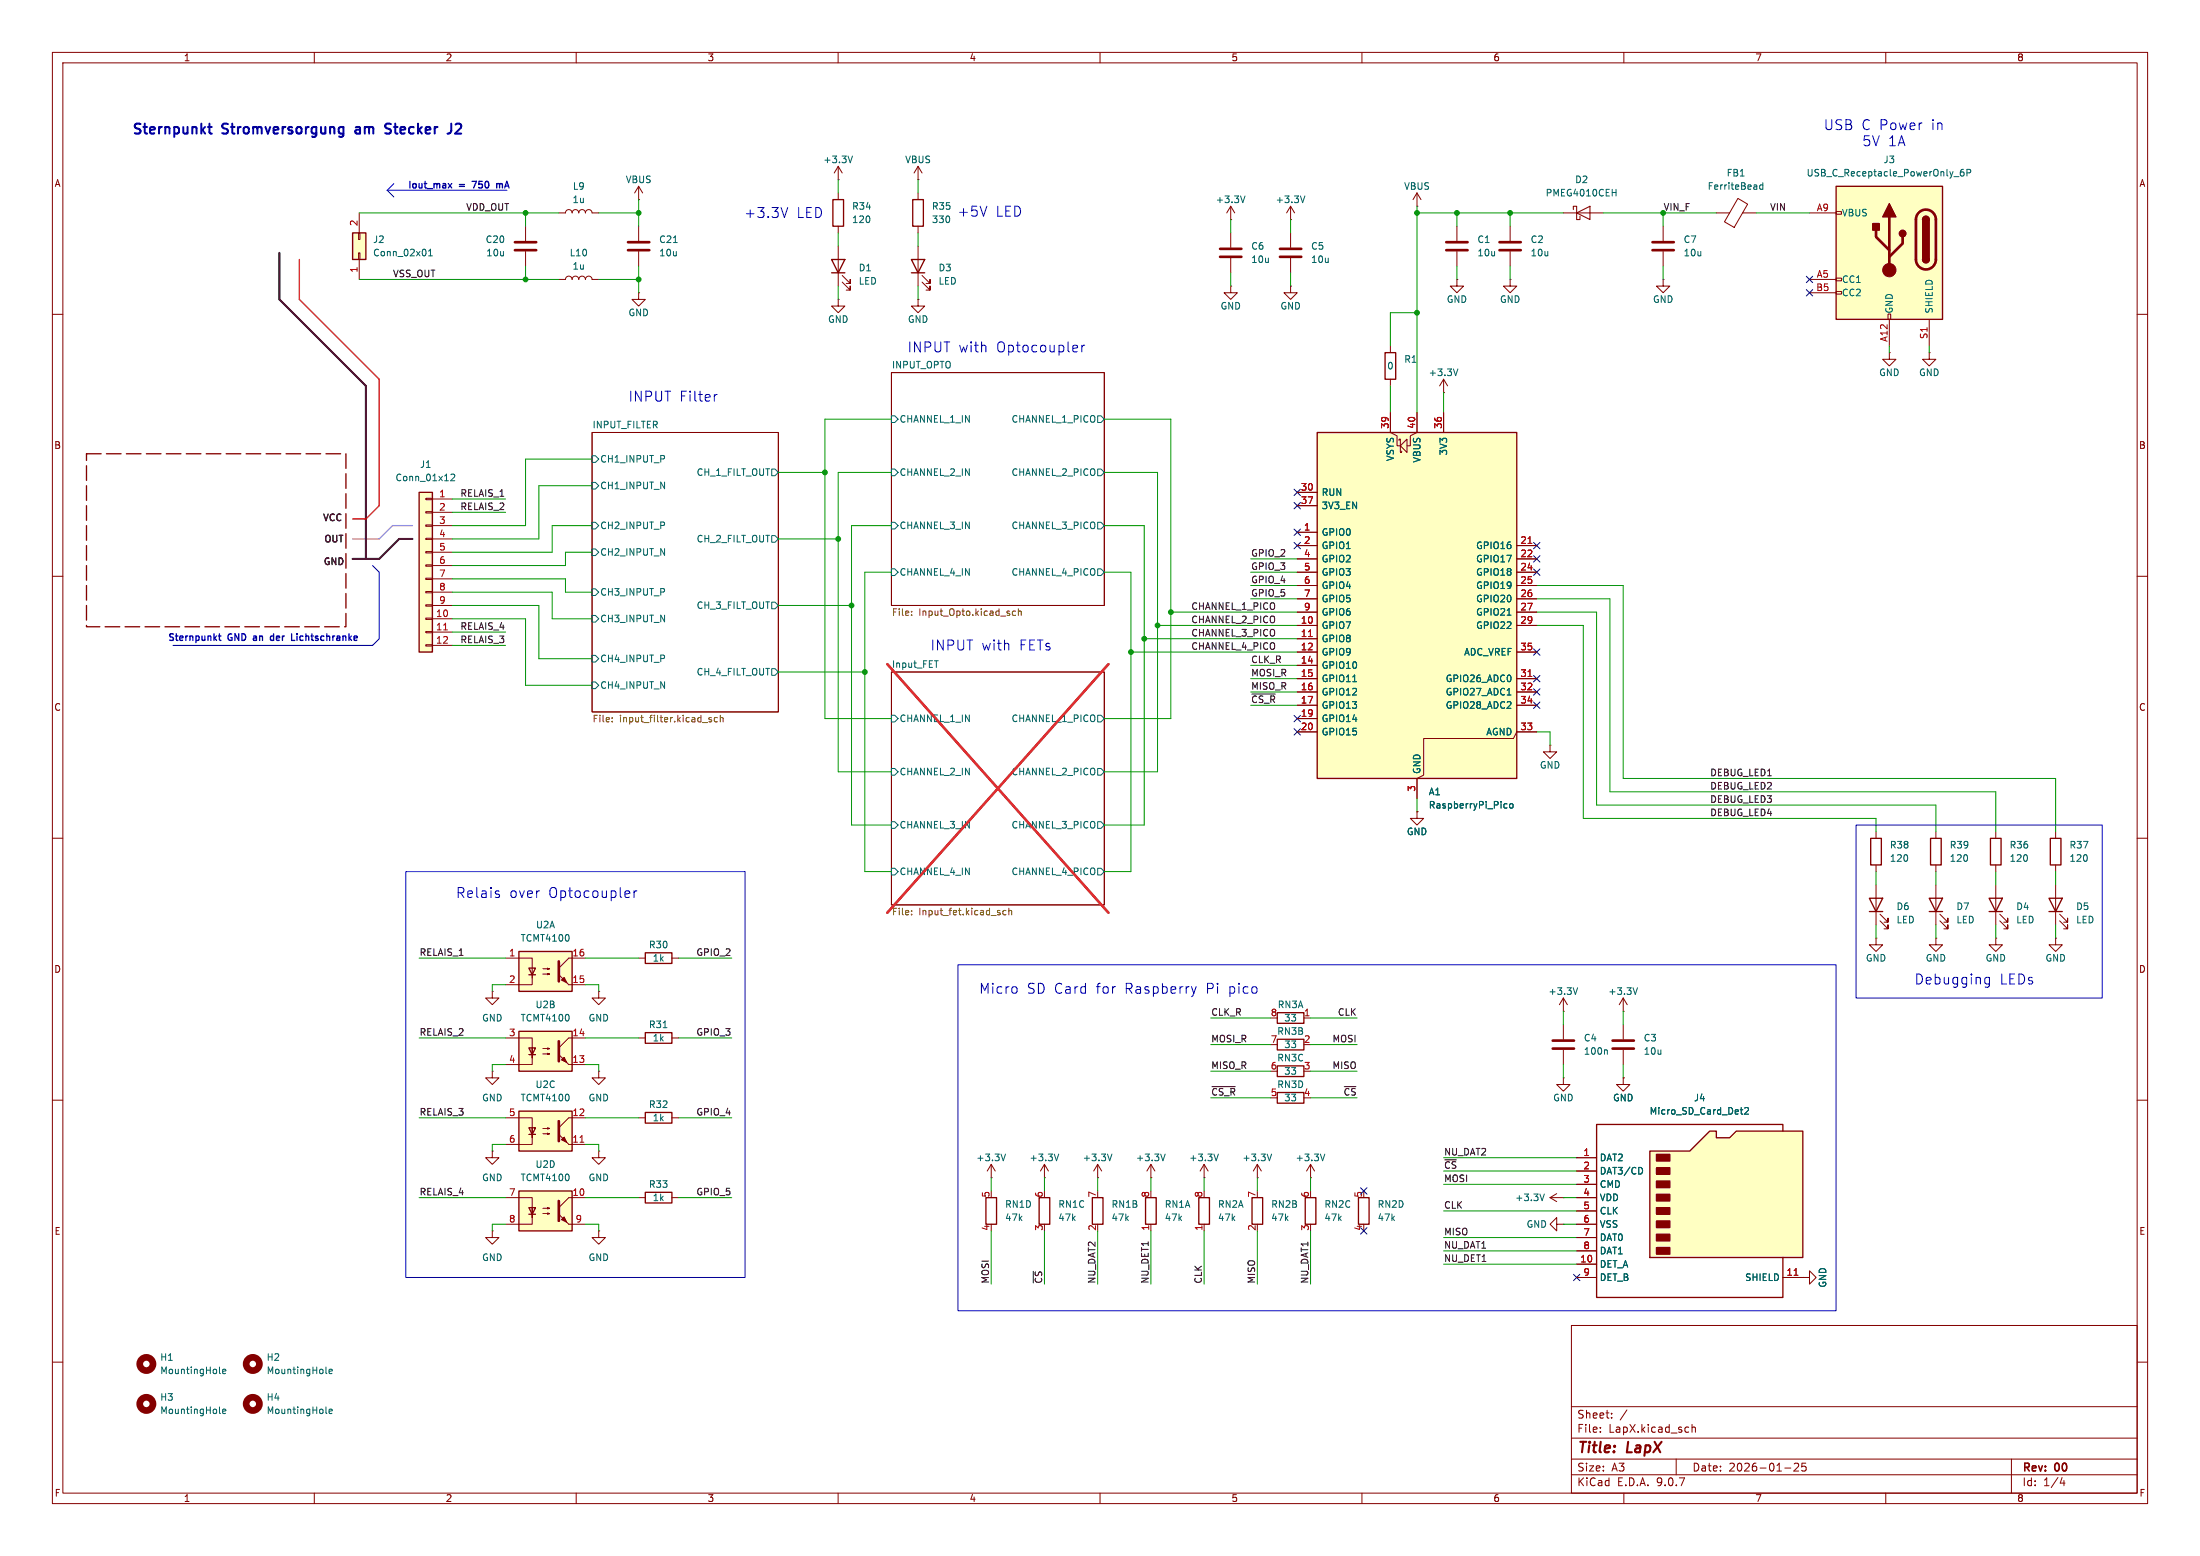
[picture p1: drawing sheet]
<svg xmlns="http://www.w3.org/2000/svg" width="420mm" height="297mm" viewBox="0 0 420 297" stroke-linecap="round" stroke-linejoin="round" font-family="sans-serif">
<g fill="none" stroke="#840000" stroke-width=".19">
<path d="M10 10h400v277h-400zM12 12h396v273h-396zM60 10v2M110 10v2M160 10v2M210 10v2M260 10v2M310 10v2M360 10v2M121.9 38.1h.1M121.9 35.6l-.7 1.2M121.9 35.6l.8 1.2"/>
<path d="M121.9 35.6v2.5M175.3 34.3h.1M175.3 31.8l-.8 1.2M175.3 31.8l.7 1.2M175.3 31.8v2.5M106.7 40.6h1.2a.64 .64 0 0 1 .7-.6 .64 .64 0 0 1 .6 .6 .64 .64 0 0 1 .7-.6 .64 .64 0 0 1 .6 .6 .64 .64 0 0 1 .6-.6 .64 .64 0 0 1 .7 .6 .64 .64 0 0 1 .6-.6 .64 .64 0 0 1 .6 .6h1.3M160 47v7.6M160.8 53.8l1.5 1.6v-.8v.8h-.8M160.8 52.6l1.5 1.5v-.8v.8h-.8M175.3 57.2v1.2h1.2l-1.2 1.3-1.3-1.3h1.3M175.3 57.2h.1M175.3 47v7.6"/>
<path d="M176 53.8l1.5 1.6v-.8v.8h-.7M176 52.6l1.5 1.5v-.8v.8h-.7M10 60h2M170.2 71.1h40.6v44.5h-40.6zM360.7 67.3v1.3h1.2l-1.2 1.3-1.3-1.3h1.3M360.7 67.3h.1M368.3 67.3v1.3h1.3l-1.3 1.3-1.3-1.3h1.3M368.3 67.3h.1M408 60h2M113 82.6h35.6v53.3h-35.6zM10 110h2M408 110h2"/>
<path d="M170.2 128.3h40.6v44.4h-40.6zM10 160h2M408 160h2M10 210h2M121.9 213.4h1.3M128.3 213.4h1.2M408 210h2M300 253h108v32h-108zM10 260h2M300 278.5h108M300 274.5h108M300 268.5h108"/>
<path d="M305.5 273.2v.2M305.5 272.5v.1M307.7 270.5v.2M307.7 269.8v.1M310.6 269.1l-1.3 1.9M320 278.5v3M323 271.9v1.5M323 272.5l.2-.1 .4 .1 .1 .9M342.5 279.4l.6-.1 .2 .1 .1 .3-1 1.1h1M344.7 279.3h-.7l-.1 .7 .3-.1h.5l.1 .2-.1 .5-.2 .2-.6-.2M384 278.5v6.5M408 260h2"/>
<path d="M60 285v2M110 285v2M160 285v2M210 285v2M260 285v2M300 281.5h108M310 285v2M340.7 280.2h1.2M360 285v2M393.7 282l-.4 1.1h.9M394 282.6v1"/>
</g>
<path d="M169.4 126.8l42.2 47.4M211.6 126.8l-42.2 47.4" fill="none" stroke="#e12e31" stroke-width=".46"/>
<g fill="none" stroke="#006464" stroke-width=".19">
<path d="M170.2 79.4h.6l.6 .6-.6 .6h-.6zM209.5 79.4h.7l.6 .6-.6 .6h-.7zM113 92.1h.7l.6 .6-.6 .6h-.7zM113 87h.7l.6 .6-.6 .7h-.7zM113 99.7h.7l.6 .6-.6 .7h-.7zM147.3 89.5h.7l.6 .7-.6 .6h-.7zM170.2 99.7h.6l.6 .6-.6 .7h-.6zM170.2 89.5h.6l.6 .7-.6 .6h-.6zM209.5 89.5h.7l.6 .7-.6 .6h-.7zM209.5 99.7h.7l.6 .6-.6 .7h-.7zM113 117.5h.7l.6 .6-.6 .6h-.7zM113 104.8h.7l.6 .6-.6 .6h-.7z"/>
<path d="M113 112.4h.7l.6 .6-.6 .7h-.7zM147.3 114.9h.7l.6 .7-.6 .6h-.7zM147.3 102.2h.7l.6 .7-.6 .6h-.7zM170.2 108.6h.6l.6 .6-.6 .7h-.6zM209.5 108.6h.7l.6 .6-.6 .7h-.7zM113 130.2h.7l.6 .6-.6 .6h-.7zM113 125.1h.7l.6 .6-.6 .7h-.7zM147.3 127.6h.7l.6 .7-.6 .6h-.7zM170.2 136.5h.6l.6 .7-.6 .6h-.6zM178.4 126.1h.7M209.5 136.5h.7l.6 .7-.6 .6h-.7zM170.2 146.7h.6l.6 .6-.6 .7h-.6z"/>
<path d="M170.2 156.8h.6l.6 .7-.6 .6h-.6zM209.5 146.7h.7l.6 .6-.6 .7h-.7zM209.5 156.8h.7l.6 .7-.6 .6h-.7zM170.2 165.7h.6l.6 .7-.6 .6h-.6zM209.5 165.7h.7l.6 .7-.6 .6h-.7z"/>
</g>
<g fill="none" stroke="#725600" stroke-width=".19">
<path d="M174 116.7v.1M174 117.4v.1M193.9 116.7l-.4-.1-.2 .3 .1 .5h.5M194.4 116.8l.2-.2 .3 .1 .1 .8M194.4 116.2v1.3M116.9 137.7v.1M116.9 137v.1M135.8 137h-.3l-.2 .1 .1 .2 .4 .1v.3h-.5M137 137h-.4l-.2 .2 .1 .5h.5M137.5 137.1l.2-.1h.3v.8M137.5 136.5v1.3M174 174.5v.1"/>
<path d="M174 173.8v.2M192.1 173.8h-.4l-.3 .2 .2 .6h.5M192.6 173.9l.2-.1h.3v.8M192.6 173.4v1.2"/>
</g>
<path d="M158.7 49.5h2.6l-1.3 2.6zM158.7 52.1h2.6M174 49.5h2.5l-1.2 2.6zM174 52.1h2.5M123.2 212.3h5.1v2.1h-5.1z" fill="none" stroke="#840000" stroke-width=".25"/>
<path d="M350.5 35.6h20.3v25.4h-20.3z" fill="#ffffc2"/>
<g fill="none" stroke="#840000" stroke-width=".19">
<path d="M234.9 39.4l-.7 1.2M234.9 39.4l.8 1.2M234.9 39.4v2.5M246.4 39.4v2.5M246.4 39.4l-.8 1.2M246.4 39.4l.7 1.2M121.9 55.9v1.3h1.3l-1.3 1.2-1.3-1.2h1.3M121.9 55.9h.1M121.9 43.2v2.8M121.9 48v2.8M234.9 41.9h.1M246.4 41.9h.1"/>
<path d="M246.4 44.5v2.7M246.4 49.3v2.8M345.4 40.6h5.1M345.4 53.3h5.1M345.4 55.9h5.1M350.5 40.4h1v.5h-1zM350.5 53.1h1v.5h-1zM350.5 55.6h1v.5h-1zM360.4 59.9h.5v1.1h-.5zM360.7 61v5M368.3 61v5"/>
</g>
<path d="M350.5 35.6h20.3v25.4h-20.3zM367 41.9a.64 .64 0 0 1 .7-.6 .64 .64 0 0 1 .6 .6M367 49.5a.64 .64 0 0 0 .7 .7 .64 .64 0 0 0 .6-.7" fill="none" stroke="#840000" stroke-width=".25"/>
<path d="M119.9 46.2h4.1M119.9 47.8h4.1M244.3 47.5h4.1M244.3 49h4.1M358.1 43.9v1.3l2.6 2.6M360.7 41.4v10.2M363.2 45.2v1.3l-2.5 2.5M366.3 40.6a1.91 1.91 0 0 1 2.1-.4 1.91 1.91 0 0 1 1.2 1.7v7.6a1.91 1.91 0 0 1-1.9 1.9 1.91 1.91 0 0 1-1.9-1.9v-7.7l.1-.7z" fill="none" stroke="#840000" stroke-width=".51"/>
<g fill="#840000" stroke="#840000" stroke-width=".25">
<path d="M367 41.9h1.3v7.6h-1.3z"/>
<path d="M367.2 41.5a.64 .64 0 0 1 .7-.2 .64 .64 0 0 1 .4 .6h-1.3z"/>
<path d="M367 49.5h1.3a.64 .64 0 0 1-.6 .7 .64 .64 0 0 1-.7-.7z"/>
<path d="M360.7 38.9l1.2 2.5h-2.5z"/>
<path d="M357.5 42.7h1.3v1.2h-1.3z"/>
<circle cx="363.2" cy="44.6" r=".63"/>
</g>
<circle cx="360.7" cy="51.6" r="1.27" fill="#840000" stroke="#840000" stroke-width=".19"/>
<path d="M237.7 37.4l-.5 1.3M249.1 37.4l-.4 1.3M373 33.7h1M374.8 32.3l-.3 .1a.86 .86 0 0 0 0 1.2l.4-.1 .1-.4-.3-.3-.4 .1-.1 .2M375.5 33l.6-.1 .1-.1v-.3l-.7-.2v1.3M128.6 46.3h.7" fill="none" stroke="#006464" stroke-width=".19"/>
<path d="M99.1 212.1h10.1v7.6h-10.1z" fill="#ffffc2"/>
<path d="M391.2 171.5h2.5l-1.3 2.5zM391.2 174h2.5M391.4 160h2v5.1h-2zM123.2 197.1h5.1v2h-5.1zM99.1 212.1h10.1v7.6h-10.1zM101 215.3h1.2l-.6 1.2zM101 216.5h1.2M123.2 227.6h5.1v2h-5.1z" fill="none" stroke="#840000" stroke-width=".25"/>
<g fill="none" stroke="#840000" stroke-width=".19">
<path d="M331.8 37.9l1.8 1.1-2.5 4.4-1.9-1.1zM106.7 53.3h1.2a.64 .64 0 0 1 .7-.6 .64 .64 0 0 1 .6 .6 .64 .64 0 0 1 .7-.6 .64 .64 0 0 1 .6 .6 .64 .64 0 0 1 .6-.6 .64 .64 0 0 1 .7 .6 .64 .64 0 0 1 .6-.6 .64 .64 0 0 1 .6 .6h1.3M234.9 54.6v1.3h1.3l-1.3 1.3-1.2-1.3h1.2M234.9 54.6h.1M234.9 44.5v2.7M234.9 49.3v2.8M246.4 54.6v1.3h1.2l-1.2 1.3-1.3-1.3h1.3M246.4 54.6h.1M288.3 43.2v2.8M288.3 48v2.8M298.4 40.6h7.7M317.5 53.3v1.3h1.3l-1.3 1.3-1.3-1.3h1.3"/>
<path d="M317.5 53.3h.1M317.5 43.2v2.8M317.5 48v2.8M327.7 40.6h2.5M332.7 40.6h2.6M275.6 74.9h.1M275.6 72.4l-.8 1.3M275.6 72.4l.8 1.3M275.6 72.4v2.5M295.9 142.2v1.3h1.3l-1.3 1.3-1.3-1.3h1.3M295.9 142.2h.1M392.4 158.8v1.2"/>
<path d="M392.4 179.1v1.2h1.3l-1.3 1.3-1.2-1.3h1.2M392.4 179.1h.1M392.4 165.1v1.3M392.4 168.9v7.6M393.2 175.8l1.5 1.5v-.8v.8h-.7M393.2 174.5l1.5 1.5v-.7v.7h-.7M94 189.2v1.3h1.2l-1.2 1.3-1.3-1.3h1.3M94 189.2h.1M114.3 189.2v1.3h-1.3l1.3 1.3 1.3-1.3h-1.3M114.3 189.2h.1M121.9 198.1h1.3M128.3 198.1h1.2"/>
<path d="M94 204.5v1.2h1.2l-1.2 1.3-1.3-1.3h1.3M94 204.5h.1M96.5 213.4h5.1v3.8v-1.9M101.6 216.5v1.9h-5.1M103.6 215.4h1.3l-.4 .1v-.2l.4 .1M103.6 216.4h1.3l-.4 .1v-.2l.4 .1M108.6 218.4h3.2M111.8 213.4h-3.2l-1.9 1.9M114.3 204.5v1.2h-1.3l1.3 1.3 1.3-1.3h-1.3M114.3 204.5h.1M121.9 228.6h1.3M128.3 228.6h1.2"/>
</g>
<path d="M232.9 47.5h4.1M232.9 49h4.1M286.3 46.2h4M286.3 47.8h4M315.5 46.2h4M315.5 47.8h4M106.7 214v3.8" fill="none" stroke="#840000" stroke-width=".51"/>
<g fill="#840000" stroke="#840000" stroke-width=".19">
<path d="M107.2 217.6l.5-.6 .5 1.1z"/>
<path d="M106.7 216.5l1.9 1.9z"/>
</g>
<path d="M110.7 218h.8" fill="none" stroke="#a90000" stroke-width=".19"/>
<g fill="none" stroke="#006464" stroke-width=".19">
<path d="M307.8 36.7h.7M308.5 36.1v1.3M336.5 34.9v1.2M336.5 35.4l-.3-.1-.3 .2 .1 .6h.5M278.3 70.4l-.4 1.3M126.6 196.2h.7M41.9 269.6l.2 .2M41.9 262l.2 .2M42.5 261.8l.6-.1-.1-.3h-.3l-.2 .1 .1 .6h.4M42.5 269.4l.6-.1-.1-.3h-.3l-.2 .2 .1 .6h.4M62.2 262l.2 .2M62.2 269.6l.2 .2"/>
<path d="M62.8 261.8l.6-.1v-.3h-.4l-.2 .1 .1 .6h.5M62.8 269.4l.6-.1v-.3h-.4l-.2 .2 .1 .6h.5"/>
</g>
<path d="M300.4 40v-.6h.6v2.5h.6v-.6M301 40.6l2.5-1.2v2.5z" fill="none" stroke="#840000" stroke-width=".2"/>
<g fill="none" stroke="#840000" stroke-width="1.3">
<circle cx="27.9" cy="268" r="1.27"/>
<circle cx="27.9" cy="260.3" r="1.27"/>
<circle cx="48.3" cy="268" r="1.27"/>
<circle cx="48.3" cy="260.3" r="1.27"/>
</g>
<path d="M99.1 196.9h10.1v7.6h-10.1z" fill="#ffffc2"/>
<g fill="none" stroke="#840000" stroke-width=".25">
<path d="M159 38.1h2v5.1h-2zM356.9 171.5h2.5l-1.3 2.5zM356.9 174h2.5M357.1 160h2.1v5.1h-2.1zM368.3 171.5h2.5l-1.2 2.5zM368.3 174h2.5M368.6 160h2v5.1h-2zM379.7 171.5h2.6l-1.3 2.5zM379.7 174h2.6M380 160h2v5.1h-2zM99.1 196.9h10.1v7.6h-10.1zM101 200h1.2l-.6 1.3z"/>
<path d="M101 201.3h1.2"/>
</g>
<g fill="none" stroke="#840000" stroke-width=".19">
<path d="M160 36.8v1.3M270.5 39.4h.1M270.5 36.8l-.8 1.3M270.5 36.8l.8 1.3M270.5 36.8v2.6M160 43.2v1.3M278.1 53.3v1.3h1.3l-1.3 1.3-1.2-1.3h1.2M278.1 53.3h.1M278.1 43.2v2.8M278.1 48v2.8M288.3 53.3v1.3h1.3l-1.3 1.3-1.3-1.3h1.3M288.3 53.3h.1"/>
<path d="M358.1 158.8v1.2M369.6 158.8v1.2M381 158.8v1.2M358.1 179.1v1.2h1.3l-1.3 1.3-1.2-1.3h1.2M358.1 179.1h.1M358.1 165.1v1.3M358.1 168.9v7.6M358.9 175.8l1.5 1.5v-.8v.8h-.7M358.9 174.5l1.5 1.5v-.7v.7h-.7M369.6 179.1v1.2h1.2l-1.2 1.3-1.3-1.3h1.3M369.6 179.1h.1M369.6 165.1v1.3"/>
<path d="M369.6 168.9v7.6M370.3 175.8l1.6 1.5v-.8v.8h-.8M370.3 174.5l1.6 1.5v-.7v.7h-.8M381 179.1v1.2h1.3l-1.3 1.3-1.3-1.3h1.3M381 179.1h.1M381 165.1v1.3M381 168.9v7.6M381.8 175.8l1.5 1.5v-.8v.8h-.8M381.8 174.5l1.5 1.5v-.7v.7h-.8M96.5 198.1h5.1v3.8v-1.9M111.8 198.1h-3.2l-1.9 1.9M101.6 201.3v1.9h-5.1"/>
<path d="M103.6 200.2h1.3l-.4 .1v-.3l.4 .2M103.6 201.2h1.3l-.4 .1v-.3l.4 .2M108.6 203.2h3.2M298.4 205.7v1.3h1.3l-1.3 1.3-1.2-1.3h1.2M298.4 205.7h.1"/>
</g>
<path d="M276.1 46.2h4.1M276.1 47.8h4.1M106.7 198.8v3.8" fill="none" stroke="#840000" stroke-width=".51"/>
<g fill="#840000" stroke="#840000" stroke-width=".19">
<path d="M107.2 202.3l.5-.5 .5 1z"/>
<path d="M106.7 201.3l1.9 1.9z"/>
</g>
<path d="M99.1 227.3h10.1v7.6h-10.1z" fill="#ffffc2"/>
<path d="M99.1 227.3h10.1v7.6h-10.1zM101 230.5h1.2l-.6 1.3zM101 231.8h1.2" fill="none" stroke="#840000" stroke-width=".25"/>
<g fill="none" stroke="#840000" stroke-width=".19">
<path d="M94 219.7v1.3h1.2l-1.2 1.2-1.3-1.2h1.3M94 219.7h.1M114.3 219.7v1.3h-1.3l1.3 1.2 1.3-1.2h-1.3M114.3 219.7h.1M94 234.9v1.3h1.2l-1.2 1.3-1.3-1.3h1.3M94 234.9h.1M96.5 228.6h5.1v3.8v-1.9M101.6 231.8v1.9h-5.1M103.6 230.6h1.3l-.4 .2v-.3l.4 .1M103.6 231.6h1.3l-.4 .2v-.3l.4 .1M108.6 233.7h3.2M111.8 228.6h-3.2l-1.9 1.9"/>
<path d="M114.3 234.9v1.3h-1.3l1.3 1.3 1.3-1.3h-1.3M114.3 234.9h.1"/>
</g>
<path d="M106.7 229.2v3.8" fill="none" stroke="#840000" stroke-width=".51"/>
<g fill="#840000" stroke="#840000" stroke-width=".19">
<path d="M107.2 232.8l.5-.5 .5 1z"/>
<path d="M106.7 231.8l1.9 1.9z"/>
</g>
<path d="M80 94h2.5v30.5h-2.5z" fill="#ffffc2"/>
<path d="M264.4 67.3h2v5.1h-2zM80 94h2.5v30.5h-2.5z" fill="none" stroke="#840000" stroke-width=".25"/>
<g fill="none" stroke="#840000" stroke-width=".19">
<path d="M160 34.3h.1M160 31.8l-.7 1.2M160 31.8l.8 1.2M160 31.8v2.5M265.4 66v1.3M265.4 72.4v1.3M81.3 95.1h1.2v.3h-1.2zM81.3 97.7h1.2v.2h-1.2zM82.5 95.3h3.9M82.5 97.8h3.9M81.3 100.2h1.2v.3h-1.2zM81.3 102.7h1.2v.3h-1.2z"/>
<path d="M81.3 105.3h1.2v.2h-1.2zM81.3 107.8h1.2v.3h-1.2zM81.3 110.4h1.2v.2h-1.2zM81.3 112.9h1.2v.3h-1.2zM81.3 115.4h1.2v.3h-1.2zM81.3 118h1.2v.2h-1.2zM82.5 100.3h3.9M82.5 102.9h3.9M82.5 105.4h3.9M82.5 108h3.9M82.5 110.5h3.9M82.5 113h3.9"/>
<path d="M82.5 115.6h3.9M82.5 118.1h3.9M81.3 120.5h1.2v.3h-1.2zM81.3 123.1h1.2v.2h-1.2zM82.5 120.7h3.9M82.5 123.2h3.9"/>
</g>
<path d="M84.7 120.2h.7" fill="none" stroke="#a90000" stroke-width=".19"/>
<path d="M162.7 29.8l-.4 1.3M86.1 90.6l.5-.1 .2 .4-.8 .9h.8" fill="none" stroke="#006464" stroke-width=".19"/>
<path d="M99.1 181.6h10.1v7.6h-10.1z" fill="#ffffc2"/>
<path d="M99.1 181.6h10.1v7.6h-10.1zM101 184.8h1.2l-.6 1.3zM101 186.1h1.2M123.2 181.9h5.1v2h-5.1z" fill="none" stroke="#840000" stroke-width=".25"/>
<path d="M270.5 154.9v1.3h1.3l-1.3 1.3-1.3-1.3h1.3M270.5 154.9h.1M96.5 182.9h5.1v3.8M101.6 186.1v1.9h-5.1M103.6 184.9h1.3l-.4 .1v-.2l.4 .1M103.6 185.9h1.3l-.4 .2v-.3l.4 .1M108.6 188h3.2M111.8 182.9h-3.2l-1.9 1.9M121.9 182.9h1.3M128.3 182.9h1.2" fill="none" stroke="#840000" stroke-width=".19"/>
<path d="M106.7 183.5v3.8" fill="none" stroke="#840000" stroke-width=".51"/>
<g fill="#840000" stroke="#840000" stroke-width=".19">
<path d="M107.2 187.1l.5-.5 .5 1z"/>
<path d="M106.7 186.1l1.9 1.9z"/>
</g>
<path d="M67.3 44.5h2.5v5h-2.5z" fill="#ffffc2"/>
<path d="M174.2 38.1h2.1v5.1h-2.1zM67.3 44.5h2.5v5h-2.5z" fill="none" stroke="#840000" stroke-width=".25"/>
<path d="M175.3 36.8v1.3M68.5 48.3h.2v1.2h-.2zM68.5 44.5h.2v1.2h-.2zM68.6 40.6v3.9M68.6 49.5v3.8M100.3 43.2v2.8M100.3 48v2.8M175.3 43.2v1.3" fill="none" stroke="#840000" stroke-width=".19"/>
<path d="M81.8 48.8h.7M81.8 47.9l.4-.3v1.2" fill="none" stroke="#006464" stroke-width=".19"/>
<path d="M98.3 46.2h4.1M98.3 47.8h4.1" fill="none" stroke="#840000" stroke-width=".51"/>
<path d="M251.5 82.6h38.1v66h-38.1z" fill="#ffffc2"/>
<path d="M251.5 82.6h38.1v66h-38.1zM243.8 198.4h5.1v2h-5.1zM243.8 193.3h5.1v2h-5.1zM243.8 203.5h5.1v2h-5.1zM243.8 208.5h5.1v2.1h-5.1zM198.4 228.6h2v5.1h-2zM208.5 228.6h2.1v5.1h-2.1zM218.7 228.6h2v5.1h-2zM228.9 228.6h2v5.1h-2zM239 228.6h2v5.1h-2zM249.2 228.6h2v5.1h-2zM259.3 228.6h2.1v5.1h-2.1z" fill="none" stroke="#840000" stroke-width=".25"/>
<g fill="none" stroke="#840000" stroke-width=".19">
<path d="M160 57.2v1.2h1.3l-1.3 1.3-1.3-1.3h1.3M160 57.2h.1M265.4 78.7v3.9l1.3 .6v1.9h.6M270.5 78.7v3.9l-1.3 .6v1.9h-.6M275.6 78.7v3.9M247.6 94h3.9M247.6 96.5h3.9M267.1 84.1v-.3h.2v2.6h.3v-.3M267.3 85.1l1.3-1.3v2.6zM247.6 101.6h3.9M247.6 104.1h3.9M247.6 106.7h3.9"/>
<path d="M247.6 109.2h3.9M247.6 111.8h3.9M247.6 114.3h3.9M247.6 116.8h3.9M247.6 119.4h3.9M289.6 104.1h3.8M289.6 106.7h3.8M289.6 109.2h3.8M289.6 111.8h3.8M289.6 114.3h3.8M289.6 116.8h3.8M289.6 119.4h3.8"/>
<path d="M247.6 121.9h3.9M247.6 124.5h3.9M247.6 127h3.9M247.6 129.5h3.9M247.6 132.1h3.9M247.6 134.6h3.9M247.6 137.2h3.9M247.6 139.7h3.9M289.6 124.5h3.8M289.6 129.5h3.8M289.6 132.1h3.8M289.6 134.6h3.8"/>
<path d="M293.4 139.7h-3.8l-.7 1.3h-17.1v7l-1.3 .6v3.8M248.9 194.3h1.3M298.4 193h.1M298.4 190.5l-.7 1.3M298.4 190.5l.8 1.3M298.4 190.5v2.5M298.4 195.6v2.8M309.9 193h.1M309.9 190.5l-.8 1.3M309.9 190.5l.7 1.3M309.9 190.5v2.5M309.9 195.6v2.8"/>
<path d="M298.4 200.4v2.8M309.9 200.4v2.8M219.7 224.8h.1M219.7 222.2l-.8 1.3M219.7 222.2l.8 1.3M219.7 222.2v2.6M219.7 233.7v1.2M229.9 224.8h.1M229.9 222.2v2.6M229.9 233.7v1.2M229.9 222.2l-.8 1.3M229.9 222.2l.7 1.3"/>
<path d="M240 224.8h.1M240 222.2l-.7 1.3M240 222.2l.8 1.3M240 222.2v2.6M250.2 224.8h.1M250.2 222.2l-.8 1.3M250.2 222.2l.8 1.3M250.2 222.2v2.6M295.9 228.6l1.3 .8M295.9 228.6h2.5M297.2 233.7v-1.3l-1.3 1.3 1.3 1.2v-1.2h1.2M297.2 227.8l-1.3 .8"/>
<path d="M298.4 233.7h.1M298.4 228.6h.1"/>
</g>
<path d="M291.7 103.7h.7M249.8 121.5h.7M291.7 129.1h.7" fill="none" stroke="#a90000" stroke-width=".19"/>
<g fill="none" stroke="#006464" stroke-width=".19">
<path d="M287.7 117.4h.8M258.2 130.1h.8M287.7 132.7h.8M287.3 153.4l.4 .1M287.7 154.2h-.4M288.2 153.5l.2-.1 .4 .1 .1 .5-.2 .2h-.3l-.2-.1zM301.2 188.5l-.5 1.3M312.6 188.5l-.4 1.3M306.7 200.4l.1 .2v.6M222.4 220.3l-.4 1.3M232.6 220.3l-.4 1.3M242.8 220.3l-.5 1.3"/>
<path d="M252.9 220.3l-.4 1.3M294.8 227.9l-.4 1.3"/>
</g>
<path d="M296.4 198.6h4.1M307.8 198.6h4.1M296.4 200.2h4.1M307.8 200.2h4.1" fill="none" stroke="#840000" stroke-width=".51"/>
<path d="M315 219.7h7.6l3.8-3.8h1.3v1.3h2.5l1.3-1.3h12.7v24.1h-29.2z" fill="#ffffc2"/>
<path d="M315 219.7h7.6l3.8-3.8h1.3v1.3h2.5l1.3-1.3h12.7v24.1h-29.2zM340.4 215.9v-1.3h-35.6v33h35.6v-7.6M188.2 228.6h2v5.1h-2z" fill="none" stroke="#840000" stroke-width=".25"/>
<g fill="#840000" stroke="#840000" stroke-width=".25">
<path d="M316.2 220.3h2.6v1.3h-2.6z"/>
<path d="M316.2 222.9h2.6v1.3h-2.6z"/>
<path d="M316.2 225.4h2.6v1.3h-2.6z"/>
<path d="M316.2 228h2.6v1.2h-2.6z"/>
<path d="M316.2 230.5h2.6v1.3h-2.6z"/>
<path d="M316.2 233h2.6v1.3h-2.6z"/>
<path d="M316.2 235.6h2.6v1.3h-2.6z"/>
<path d="M316.2 238.1h2.6v1.3h-2.6z"/>
</g>
<g fill="none" stroke="#840000" stroke-width=".19">
<path d="M265.4 78.7v3.9M270.5 78.7v3.9M275.6 78.7v3.9M247.6 94h3.9M247.6 96.5h3.9M247.6 101.6h3.9M247.6 104.1h3.9M247.6 106.7h3.9M247.6 109.2h3.9M247.6 111.8h3.9M247.6 114.3h3.9M247.6 116.8h3.9"/>
<path d="M247.6 119.4h3.9M289.6 104.1h3.8M289.6 106.7h3.8M289.6 109.2h3.8M289.6 111.8h3.8M289.6 114.3h3.8M289.6 116.8h3.8M289.6 119.4h3.8M247.6 121.9h3.9M247.6 124.5h3.9M247.6 127h3.9M247.6 129.5h3.9"/>
<path d="M247.6 132.1h3.9M247.6 134.6h3.9M247.6 137.2h3.9M247.6 139.7h3.9M289.6 124.5h3.8M289.6 129.5h3.8M289.6 132.1h3.8M289.6 134.6h3.8M289.6 139.7h3.8M270.5 154.9h.1M270.5 148.6v3.8M309.9 205.7v1.3h1.2l-1.2 1.3-1.3-1.3h1.3"/>
<path d="M309.9 205.7h.1M189.2 224.8h.1M189.2 222.2l-.7 1.3M189.2 222.2l.8 1.3M189.2 222.2v2.6M199.4 224.8h.1M199.4 222.2l-.8 1.3M199.4 222.2l.8 1.3M199.4 222.2v2.6M209.5 224.8h.1M209.5 222.2l-.7 1.3M209.5 222.2l.8 1.3"/>
<path d="M209.5 222.2v2.6M301 221h3.8M301 223.5h3.8M301 226.1h3.8M301 228.6h3.8M301 231.1h3.8M301 233.7h3.8M301 236.2h3.8M301 238.8h3.8M301 241.3h3.8M301 243.8h3.8M340.4 243.8h3.8"/>
<path d="M344.2 243.8h1.2v-1.2l1.3 1.2-1.3 1.3v-1.3M344.2 243.8h.1"/>
</g>
<g fill="none" stroke="#006464" stroke-width=".19">
<path d="M287.7 117.4h.8M258.2 130.1h.8M287.7 132.7h.8M287.3 153.4l.4 .1M287.7 154.2h-.4M288.2 153.5l.2-.1 .4 .1 .1 .5-.2 .2h-.3l-.2-.1zM332.2 211.8h.5M332.6 212.7h.1M333.1 211.5l.5-.1 .2 .4-.8 .9h.8M192 220.3l-.5 1.3M202.1 220.3l-.4 1.3M212.3 220.3l-.5 1.3"/>
<path d="M313.3 222.9l.3 .5-.3 .6"/>
</g>
<path d="M291.7 103.7h.7M249.8 121.5h.7M291.7 129.1h.7M342.5 243.4h.7" fill="none" stroke="#a90000" stroke-width=".19"/>
<path d="M239 132.5h4.5M231.4 207.4h4.4" fill="none" stroke="#0f0f0f" stroke-width=".19"/>
<path d="M53.3 48.3v8.9l16.5 16.5v33M78.7 102.9h-2.5l-3.8 3.8h-5.1" fill="none" stroke="#000" stroke-width=".38"/>
<path d="M78.7 100.3h-3.8l-2.5 2.6h-5.1" fill="none" stroke="#f0f" stroke-width=".25"/>
<g fill="none" stroke="#0000c2" stroke-width=".19">
<path d="M73.9 36.3h22.9M73.9 36.3l1.3 1.3M75.2 35.1l-1.3 1.2M150.4 39.6l-.7 1.9M136.9 75.3l-.4 .2M205.4 65.9l.2 .1 .1 .4-.9 .1M205.6 67.1l-.2 .1M206.5 65.9v1.3M207.1 65.9l-.4 .1-.2 .3M71.1 108l1.3 1.2v12.7l-1.3 1.3h-38.1M354.3 157.5h47v33h-47zM77.5 166.4h64.7v77.4h-64.7z"/>
<path d="M95.1 170.7l.3 .2-.3 .4M95.1 170l.2 .1M120 170l.1 .1 .1 .4-.9 .2M120.1 171.2l-.1 .1M121 170v1.3M121.6 170l-.4 .1-.2 .3M182.9 184.2h167.6v66h-167.6zM228.4 188.3l-.5 1.3M379 187.6l.2 .2 .6-.1M379.8 186.6v1.5a.52 .52 0 0 1-.8 .3M379.8 186.6h-.6l-.2 .1"/>
</g>
<path d="M57.1 49.5v7.7l15.3 15.2v24.1l-2.6 2.6h-2.5" fill="none" stroke="#f00" stroke-width=".25"/>
<g fill="none" stroke="#009600" stroke-width=".19">
<path d="M121.9 38.1v5.1M160 34.3v2.5M175.3 34.3v2.5M270.5 39.4v39.3M68.6 40.6h38.1M68.6 53.3h38.1M100.3 40.6v2.6M100.3 50.8v2.5M114.3 40.6h7.6M114.3 53.3h7.6M121.9 50.8v5.1M160 44.5v2.5"/>
<path d="M160 54.6v2.6M175.3 44.5v2.5M175.3 54.6v2.6M234.9 41.9v2.6M234.9 52.1v2.5M246.4 41.9v2.6M246.4 52.1v2.5M270.5 40.6h27.9M270.5 59.7h-5.1v6.3M278.1 40.6v2.6M278.1 50.8v2.5M288.3 40.6v2.6"/>
<path d="M288.3 50.8v2.5M306.1 40.6h21.6M317.5 40.6v2.6M317.5 50.8v2.5M335.3 40.6h10.1M265.4 73.7v5M275.6 74.9v3.8M360.7 66v1.3M368.3 66v1.3M86.4 97.8h10.1M86.4 95.3h10.1M113 87.6h-12.7v12.7h-13.9"/>
<path d="M113 92.7h-10.1v10.2h-16.5M148.6 90.2h8.9M170.2 90.2h-10.2v57.1h10.2M170.2 80h-12.7v57.2h12.7M210.8 90.2h10.2v57.1h-10.2M210.8 80h12.7v57.2h-12.7M86.4 118.1h13.9v12.7h12.7M86.4 113h19v5.1h7.6M86.4 110.5h21.5v2.5h5.1M86.4 115.6h16.5v10.1h10.1M113 100.3h-7.6v5.1h-19M113 105.4h-5.1v2.6h-21.5"/>
<path d="M148.6 102.9h11.4M148.6 115.6h14M170.2 100.3h-7.6v57.2h7.6M170.2 109.2h-5.1v57.2h5.1M210.8 100.3h7.6v57.2h-7.6M210.8 109.2h5.1v57.2h-5.1M221 119.4h26.6M223.5 116.8h24.1M238.8 109.2h8.8M238.8 114.3h8.8M238.8 111.8h8.8M238.8 106.7h8.8"/>
<path d="M293.4 111.8h16.5v36.8h82.5v10.2M293.4 114.3h13.9v36.8h73.7v7.7M293.4 116.8h11.4v36.9h64.8v5.1M293.4 119.4h8.9v36.8h55.8v2.6M86.4 120.7h10.1M86.4 123.2h10.1M148.6 128.3h16.5M215.9 124.5h31.7M218.4 121.9h29.2M238.8 132.1h8.8M238.8 129.5h8.8M238.8 127h8.8"/>
<path d="M238.8 134.6h8.8M293.4 139.7h2.5v2.5M270.5 152.4v2.5M358.1 166.4v2.5M358.1 176.5v2.6M369.6 166.4v2.5M369.6 176.5v2.6M381 166.4v2.5M381 176.5v2.6M392.4 166.4v2.5M392.4 176.5v2.6M80 198.1h16.5"/>
<path d="M80 182.9h16.5M96.5 188h-2.5v1.2M111.8 188h2.5v1.2M111.8 198.1h10.1M111.8 182.9h10.1M129.5 198.1h10.2M129.5 182.9h10.2M231.1 199.4h11.5M231.1 194.3h11.5M250.2 199.4h8.9M250.2 194.3h8.9M298.4 193v2.6"/>
<path d="M309.9 193v2.6M80 213.4h16.5M96.5 203.2h-2.5v1.3M96.5 218.4h-2.5v1.3M111.8 203.2h2.5v1.3M111.8 218.4h2.5v1.3M111.8 213.4h10.1M129.5 213.4h10.2M231.1 204.5h11.5M231.1 209.6h11.5M250.2 204.5h8.9M250.2 209.6h8.9"/>
<path d="M298.4 203.2v2.5M309.9 203.2v2.5M80 228.6h16.5M96.5 233.7h-2.5v1.2M111.8 228.6h10.1M111.8 233.7h2.5v1.2M129.5 228.6h10.2M189.2 224.8v2.5M189.2 234.9v10.2M199.4 224.8v2.5M199.4 234.9v10.2M209.5 224.8v2.5"/>
<path d="M209.5 234.9v10.2M219.7 224.8v2.5M219.7 234.9v10.2M229.9 224.8v2.5M229.9 234.9v10.2M240 224.8v2.5M240 234.9v10.2M250.2 224.8v2.5M250.2 234.9v10.2M275.6 221h25.4M275.6 226.1h25.4M275.6 223.5h25.4"/>
<path d="M275.6 231.1h25.4M275.6 238.8h25.4M275.6 236.2h25.4M298.4 228.6h2.6M298.4 233.7h2.6M275.6 241.3h25.4"/>
</g>
<g fill="none" stroke="#000084" stroke-width=".19">
<path d="M344.8 55.3l1.2 1.2M344.8 52.7l1.2 1.2M346 55.3l-1.2 1.2M346 52.7l-1.2 1.2M247 93.4l1.3 1.2M247 95.9l1.3 1.2M248.3 93.4l-1.3 1.2M248.3 95.9l-1.3 1.2M247 101l1.3 1.2M247 103.5l1.3 1.2M248.3 101l-1.3 1.2M248.3 103.5l-1.3 1.2"/>
<path d="M292.8 103.5l1.2 1.2M292.8 108.6l1.2 1.2M292.8 106.1l1.2 1.2M294 103.5l-1.2 1.2M294 108.6l-1.2 1.2M294 106.1l-1.2 1.2M247 136.6l1.3 1.2M247 139.1l1.3 1.2M248.3 136.6l-1.3 1.2M248.3 139.1l-1.3 1.2M292.8 123.9l1.2 1.2M292.8 131.5l1.2 1.2"/>
<path d="M292.8 128.9l1.2 1.2M292.8 134l1.2 1.2M294 123.9l-1.2 1.2M294 131.5l-1.2 1.2M294 128.9l-1.2 1.2M294 134l-1.2 1.2M259.7 234.3l1.3 1.3M259.7 226.7l1.3 1.2M261 234.3l-1.3 1.3M261 226.7l-1.3 1.2M300.4 243.2l1.2 1.2M301.6 243.2l-1.2 1.2"/>
</g>
<path d="M85.6 35l.6 .9M86.2 35l-.6 .9M90.1 34.6h.9M94.8 35v.9M95.3 35.1l-.3-.1-.2 .2M41.7 121.4h.5M41.9 121v1.1l.3 .1M52.1 121.4l-.4 .1-.1 .1 .1 .5 .4 .1M55.7 122.2h.6M56.7 121v.1" fill="none" stroke="#0000c2" stroke-width=".25"/>
<path d="M39.7 24.2h.7M40 23.6v1.6l.1 .2 .3 .1M65.4 24.2l.2 .1M65.6 24.2l-.1 1.8M65.6 25.4l-.2 .1M73.5 25.4l.8 .1M74.4 23.6l-.7 .1-.2 .4a.7 .7 0 0 0 .8 .5M86.2 23.6v1.4a.61 .61 0 0 1-.8 .5M88 24.4l-1.1 1.1h1.2" fill="none" stroke="#0000c2" stroke-width=".38"/>
<path d="M16.5 86.6h49.5v33h-49.5z" fill="none" stroke="#840000" stroke-width=".25" stroke-dasharray="2.8 1"/>
<g fill="#009600" stroke="#009600" stroke-width=".19">
<circle cx="288.3" cy="40.6" r=".46"/>
<circle cx="270.5" cy="40.6" r=".46"/>
<circle cx="278.1" cy="40.6" r=".46"/>
<circle cx="270.5" cy="59.7" r=".46"/>
<circle cx="121.9" cy="53.3" r=".46"/>
<circle cx="100.3" cy="40.6" r=".46"/>
<circle cx="121.9" cy="40.6" r=".46"/>
<circle cx="100.3" cy="53.3" r=".46"/>
<circle cx="160" cy="102.9" r=".46"/>
<circle cx="157.5" cy="90.2" r=".46"/>
<circle cx="223.5" cy="116.8" r=".46"/>
<circle cx="218.4" cy="121.9" r=".46"/>
<circle cx="215.9" cy="124.5" r=".46"/>
<circle cx="221" cy="119.4" r=".46"/>
<circle cx="162.6" cy="115.6" r=".46"/>
<circle cx="165.1" cy="128.3" r=".46"/>
</g>
<g font-size="2.8" fill="#840000">
<text x="301" y="277.9">Title:</text>
<text x="310.6" y="277.9">LapX</text>
</g>
<g font-size="2.7" fill="#0000c2">
<text x="25" y="26.2">Sternpunkt</text>
<text x="42.4" y="26.2">Stromversorgung</text>
<text x="68.6" y="26.2">am</text>
<text x="75.1" y="26.2">Stecker</text>
<text x="87.8" y="26.2">J2</text>
<text x="348.1" y="25.1">USB C Power</text>
<text x="355.5" y="28.1">5V 1A</text>
<text x="368.7" y="25.1">in</text>
<text x="142" y="41.8">+3.3V</text>
<text x="152" y="41.8">LED</text>
<text x="182.7" y="41.6">+5V</text>
<text x="190.1" y="41.6">LED</text>
<text x="173.2" y="67.5">INPUT with</text>
<text x="190.2" y="67.5">Optocoupler</text>
<text x="119.9" y="76.9">INPUT Filter</text>
<text x="177.6" y="124.4">INPUT with</text>
<text x="194.6" y="124.4">FETs</text>
<text x="87" y="171.6">Relais</text>
<text x="97.2" y="171.6">over</text>
<text x="104.7" y="171.6">Optocoupler</text>
<text x="186.9" y="189.9">Micro</text>
<text x="196" y="189.9">SD Card</text>
<text x="209.3" y="189.9">for</text>
<text x="214.8" y="189.9">Raspberry</text>
<text x="230.4" y="189.9">Pi</text>
<text x="234.8" y="189.9">pico</text>
<text x="365.4" y="188.1">Debugging</text>
<text x="381.7" y="188.1">LEDs</text>
</g>
<g font-size="2.1" fill="#840000">
<text x="301" y="273.7">File:</text>
<text x="301" y="271">Sheet:</text>
<text x="307.1" y="273.7">LapX.kicad_sch</text>
<text x="301" y="281.1">Size:</text>
<text x="307.6" y="281.1">A3</text>
<text x="323" y="281.1">Date:</text>
<text x="330" y="281.1">2026-01-25</text>
<text x="386" y="281.3">Rev:</text>
<text x="392.4" y="281.3">00</text>
<text x="301" y="283.9">KiCad</text>
<text x="308.7" y="283.9">E.D.A.</text>
<text x="316.3" y="283.9">9.0.7</text>
<text x="386" y="283.9">Id:</text>
<text x="390.1" y="283.9">1/4</text>
</g>
<g font-size="1.8" fill="#840000">
<text x="35" y="11.9">1</text>
<text x="85" y="11.9">2</text>
<text x="135" y="11.9">3</text>
<text x="185" y="11.9">4</text>
<text x="235" y="11.9">5</text>
<text x="285" y="11.9">6</text>
<text x="335" y="11.9">7</text>
<text x="385" y="11.9">8</text>
<text x="10.3" y="35.9">A</text>
<text x="408.3" y="35.9">A</text>
<text x="10.3" y="85.9">B</text>
<text x="408.2" y="85.9">B</text>
<text x="10.3" y="135.9">C</text>
<text x="408.2" y="135.9">C</text>
<text x="10.3" y="185.9">D</text>
<text x="408.2" y="185.9">D</text>
<text x="10.3" y="235.9">E</text>
<text x="408.3" y="235.9">E</text>
<text x="10.3" y="285.9">F</text>
<text x="35" y="286.9">1</text>
<text x="85" y="286.9">2</text>
<text x="135" y="286.9">3</text>
<text x="185" y="286.9">4</text>
<text x="235" y="286.9">5</text>
<text x="285" y="286.9">6</text>
<text x="335" y="286.9">7</text>
<text x="385" y="286.9">8</text>
<text x="408.3" y="285.9">F</text>
</g>
<g font-size="1.8" fill="#006464">
<text x="119.4" y="35.2">VBUS</text>
<text x="157.1" y="31.3">+3.3V</text>
<text x="172.7" y="31.3">VBUS</text>
<text x="300.6" y="35.2">D2</text>
<text x="329.5" y="33.9">FB1</text>
<text x="344.8" y="33.9">USB_C_Receptacle_PowerOnly_6P</text>
<text x="359.5" y="31.3">J3</text>
<text x="109.2" y="39">1u</text>
<text x="109.3" y="36.4">L9</text>
<text x="162.6" y="40.2">R34</text>
<text x="177.8" y="40.2">R35</text>
<text x="232" y="39">+3.3V</text>
<text x="243.4" y="39">+3.3V</text>
<text x="268" y="36.4">VBUS</text>
<text x="295" y="37.7">PMEG4010CEH</text>
<text x="325.9" y="36.4">FerriteBead</text>
<text x="351.5" y="41.5">VBUS</text>
<text x="71.1" y="46.6">J2</text>
<text x="92.6" y="46.6">C20</text>
<text x="125.7" y="46.6">C21</text>
<text x="162.6" y="42.8">120</text>
<text x="177.8" y="42.8">330</text>
<text x="238.8" y="47.9">C6</text>
<text x="250.2" y="47.9">C5</text>
<text x="281.9" y="46.6">C1</text>
<text x="292.1" y="46.6">C2</text>
<text x="321.3" y="46.6">C7</text>
<text x="71.1" y="49.1">Conn_02x01</text>
<text x="92.7" y="49.1">10u</text>
<text x="108.7" y="49.1">L10</text>
<text x="109.2" y="51.7">1u</text>
<text x="125.7" y="49.1">10u</text>
<text x="163.8" y="52">D1</text>
<text x="179.1" y="52">D3</text>
<text x="238.8" y="50.4">10u</text>
<text x="250.2" y="50.4">10u</text>
<text x="281.9" y="49.1">10u</text>
<text x="292.1" y="49.1">10u</text>
<text x="321.3" y="49.1">10u</text>
<text x="163.8" y="54.5">LED</text>
<text x="179.1" y="54.5">LED</text>
<text x="232.9" y="59.3">GND</text>
<text x="244.3" y="59.3">GND</text>
<text x="276.1" y="58">GND</text>
<text x="286.3" y="58">GND</text>
<text x="315.5" y="58">GND</text>
<text x="351.5" y="54.2">CC1</text>
<text x="351.5" y="56.7">CC2</text>
<text x="361.5" y="59.9" transform="rotate(-90 361.5 59.9)">GND</text>
<text x="369.2" y="59.9" transform="rotate(-90 369.2 59.9)">SHIELD</text>
<text x="119.9" y="60.6">GND</text>
<text x="158" y="61.8">GND</text>
<text x="173.2" y="61.8">GND</text>
<text x="170.2" y="70.4">INPUT_OPTO</text>
<text x="264.7" y="70.7">0</text>
<text x="268" y="69.4">R1</text>
<text x="272.6" y="72">+3.3V</text>
<text x="358.6" y="72">GND</text>
<text x="366.3" y="72">GND</text>
<text x="113" y="81.8">INPUT_FILTER</text>
<text x="171.6" y="80.9">CHANNEL_1_IN</text>
<text x="193" y="80.9">CHANNEL_1_PICO</text>
<text x="80.1" y="89.5">J1</text>
<text x="114.5" y="88.5">CH1_INPUT_P</text>
<text x="266.3" y="88.1" transform="rotate(-90 266.3 88.1)">VSYS</text>
<text x="271.4" y="88.4" transform="rotate(-90 271.4 88.4)">VBUS</text>
<text x="276.5" y="87" transform="rotate(-90 276.5 87)">3V3</text>
<text x="75.4" y="92">Conn_01x12</text>
<text x="114.5" y="93.6">CH1_INPUT_N</text>
<text x="132.9" y="91">CH_1_FILT_OUT</text>
<text x="171.6" y="91">CHANNEL_2_IN</text>
<text x="193" y="91">CHANNEL_2_PICO</text>
<text x="252.2" y="94.8">RUN</text>
<text x="114.5" y="101.2">CH2_INPUT_P</text>
<text x="171.6" y="101.2">CHANNEL_3_IN</text>
<text x="193" y="101.2">CHANNEL_3_PICO</text>
<text x="252.2" y="97.4">3V3_EN</text>
<text x="114.5" y="106.3">CH2_INPUT_N</text>
<text x="132.9" y="103.7">CH_2_FILT_OUT</text>
<text x="252.2" y="102.5">GPIO0</text>
<text x="252.2" y="105">GPIO1</text>
<text x="252.2" y="107.5">GPIO2</text>
<text x="281.7" y="105">GPIO16</text>
<text x="281.7" y="107.5">GPIO17</text>
<text x="114.5" y="113.9">CH3_INPUT_P</text>
<text x="171.6" y="110.1">CHANNEL_4_IN</text>
<text x="193" y="110.1">CHANNEL_4_PICO</text>
<text x="252.2" y="110.1">GPIO3</text>
<text x="252.2" y="112.6">GPIO4</text>
<text x="281.7" y="110.1">GPIO18</text>
<text x="281.7" y="112.6">GPIO19</text>
<text x="114.5" y="119">CH3_INPUT_N</text>
<text x="132.9" y="116.4">CH_3_FILT_OUT</text>
<text x="252.2" y="115.2">GPIO5</text>
<text x="252.2" y="117.7">GPIO6</text>
<text x="281.7" y="115.2">GPIO20</text>
<text x="281.7" y="117.7">GPIO21</text>
<text x="252.2" y="120.2">GPIO7</text>
<text x="252.2" y="122.8">GPIO8</text>
<text x="252.2" y="125.3">GPIO9</text>
<text x="279.4" y="125.3">ADC_VREF</text>
<text x="281.7" y="120.2">GPIO22</text>
<text x="114.5" y="131.7">CH4_INPUT_N</text>
<text x="114.5" y="126.6">CH4_INPUT_P</text>
<text x="132.9" y="129.1">CH_4_FILT_OUT</text>
<text x="170.2" y="127.6">Input_FET</text>
<text x="252.2" y="127.9">GPIO10</text>
<text x="252.2" y="130.4">GPIO11</text>
<text x="275.9" y="130.4">GPIO26_ADC0</text>
<text x="252.2" y="132.9">GPIO12</text>
<text x="252.2" y="135.5">GPIO13</text>
<text x="275.9" y="132.9">GPIO27_ADC1</text>
<text x="275.9" y="135.5">GPIO28_ADC2</text>
<text x="171.6" y="138">CHANNEL_1_IN</text>
<text x="193" y="138">CHANNEL_1_PICO</text>
<text x="252.2" y="138">GPIO14</text>
<text x="252.2" y="140.6">GPIO15</text>
<text x="283.6" y="140.6">AGND</text>
<text x="171.6" y="148.2">CHANNEL_2_IN</text>
<text x="193" y="148.2">CHANNEL_2_PICO</text>
<text x="271.4" y="147.8" transform="rotate(-90 271.4 147.8)">GND</text>
<text x="293.9" y="146.9">GND</text>
<text x="272.7" y="152">A1</text>
<text x="272.7" y="154.5">RaspberryPi_Pico</text>
<text x="171.6" y="158.3">CHANNEL_3_IN</text>
<text x="193" y="158.3">CHANNEL_3_PICO</text>
<text x="268.5" y="159.6">GND</text>
<text x="171.6" y="167.2">CHANNEL_4_IN</text>
<text x="193" y="167.2">CHANNEL_4_PICO</text>
<text x="360.7" y="164.7">120</text>
<text x="360.7" y="162.2">R38</text>
<text x="372.1" y="164.7">120</text>
<text x="372.1" y="162.2">R39</text>
<text x="383.5" y="164.7">120</text>
<text x="383.5" y="162.2">R36</text>
<text x="395" y="164.7">120</text>
<text x="395" y="162.2">R37</text>
<text x="362" y="173.9">D6</text>
<text x="373.4" y="173.9">D7</text>
<text x="384.8" y="173.9">D4</text>
<text x="396.2" y="173.9">D5</text>
<text x="99.3" y="179.9">TCMT4100</text>
<text x="102.2" y="177.4">U2A</text>
<text x="362" y="176.4">LED</text>
<text x="373.4" y="176.4">LED</text>
<text x="384.8" y="176.4">LED</text>
<text x="396.2" y="176.4">LED</text>
<text x="123.8" y="181.2">R30</text>
<text x="124.5" y="183.7">1k</text>
<text x="356.1" y="183.7">GND</text>
<text x="367.5" y="183.7">GND</text>
<text x="379" y="183.7">GND</text>
<text x="390.4" y="183.7">GND</text>
<text x="295.5" y="190.1">+3.3V</text>
<text x="306.9" y="190.1">+3.3V</text>
<text x="91.9" y="195.2">GND</text>
<text x="99.3" y="195.2">TCMT4100</text>
<text x="102.1" y="192.6">U2B</text>
<text x="112.3" y="195.2">GND</text>
<text x="123.8" y="196.4">R31</text>
<text x="243.7" y="197.7">RN3B</text>
<text x="243.8" y="192.6">RN3A</text>
<text x="245.1" y="195.2">33</text>
<text x="124.5" y="199">1k</text>
<text x="243.7" y="202.8">RN3C</text>
<text x="245.1" y="200.3">33</text>
<text x="248.8" y="199.1">2</text>
<text x="302.3" y="199">C4</text>
<text x="302.3" y="201.5">100n</text>
<text x="313.7" y="199">C3</text>
<text x="313.7" y="201.5">10u</text>
<text x="102.1" y="207.9">U2C</text>
<text x="243.7" y="207.9">RN3D</text>
<text x="245.1" y="205.3">33</text>
<text x="248.8" y="204.2">3</text>
<text x="91.9" y="210.4">GND</text>
<text x="99.3" y="210.4">TCMT4100</text>
<text x="112.3" y="210.4">GND</text>
<text x="123.8" y="211.7">R32</text>
<text x="124.5" y="214.2">1k</text>
<text x="245.1" y="210.4">33</text>
<text x="296.4" y="210.4">GND</text>
<text x="307.8" y="210.4">GND</text>
<text x="314.8" y="213">Micro_SD_Card_Det2</text>
<text x="323.3" y="210.4">J4</text>
<text x="186.3" y="221.8">+3.3V</text>
<text x="196.4" y="221.8">+3.3V</text>
<text x="206.6" y="221.8">+3.3V</text>
<text x="216.8" y="221.8">+3.3V</text>
<text x="226.9" y="221.8">+3.3V</text>
<text x="237.1" y="221.8">+3.3V</text>
<text x="247.2" y="221.8">+3.3V</text>
<text x="305.3" y="221.8">DAT2</text>
<text x="91.9" y="225.7">GND</text>
<text x="99.3" y="225.7">TCMT4100</text>
<text x="102.1" y="223.1">U2D</text>
<text x="112.3" y="225.7">GND</text>
<text x="123.8" y="226.9">R33</text>
<text x="305.3" y="224.4">DAT3/CD</text>
<text x="305.3" y="226.9">CMD</text>
<text x="124.5" y="229.5">1k</text>
<text x="191.8" y="233.3">47k</text>
<text x="191.8" y="230.7">RN1D</text>
<text x="201.9" y="233.3">47k</text>
<text x="201.9" y="230.7">RN1C</text>
<text x="212.1" y="233.3">47k</text>
<text x="212.1" y="230.7">RN1B</text>
<text x="222.3" y="233.3">47k</text>
<text x="222.3" y="230.7">RN1A</text>
<text x="232.4" y="233.3">47k</text>
<text x="232.4" y="230.7">RN2A</text>
<text x="242.6" y="233.3">47k</text>
<text x="242.6" y="230.7">RN2B</text>
<text x="252.7" y="233.3">47k</text>
<text x="252.7" y="230.7">RN2C</text>
<text x="262.9" y="233.3">47k</text>
<text x="262.9" y="230.7">RN2D</text>
<text x="289.2" y="229.5">+3.3V</text>
<text x="305.3" y="229.5">VDD</text>
<text x="305.3" y="232">CLK</text>
<text x="291.3" y="234.5">GND</text>
<text x="305.3" y="234.5">VSS</text>
<text x="305.3" y="237.1">DAT0</text>
<text x="305.3" y="239.6">DAT1</text>
<text x="91.9" y="240.9">GND</text>
<text x="112.3" y="240.9">GND</text>
<text x="305.3" y="242.2">DET_A</text>
<text x="305.3" y="244.7">DET_B</text>
<text x="333.1" y="244.7">SHIELD</text>
<text x="348.8" y="245.9" transform="rotate(-90 348.8 245.9)">GND</text>
<text x="30.5" y="259.9">H1</text>
<text x="30.5" y="262.5">MountingHole</text>
<text x="50.8" y="259.9">H2</text>
<text x="50.8" y="262.5">MountingHole</text>
<text x="30.5" y="267.6">H3</text>
<text x="50.8" y="267.6">H4</text>
<text x="30.5" y="270.1">MountingHole</text>
<text x="50.8" y="270.1">MountingHole</text>
</g>
<g font-size="1.8" fill="#0000c2">
<text x="77.7" y="36.3">Iout_max</text>
<text x="87.6" y="36.3">=</text>
<text x="90.7" y="36.3">750</text>
<text x="95.8" y="36.3">mA</text>
<text x="31.9" y="122.7">Sternpunkt</text>
<text x="43.5" y="122.7">GND</text>
<text x="48.9" y="122.7">an</text>
<text x="52.7" y="122.7">der</text>
<text x="57.1" y="122.7">Lichtschranke</text>
</g>
<g font-size="1.8" fill="#0f0f0f">
<text x="88.9" y="40.3">VDD_OUT</text>
<text x="337.8" y="40.3">VIN</text>
<text x="74.9" y="53">VSS_OUT</text>
<text x="87.8" y="94.9">RELAIS_1</text>
<text x="87.8" y="97.4">RELAIS_2</text>
<text x="238.8" y="106.3">GPIO_2</text>
<text x="238.8" y="108.9">GPIO_3</text>
<text x="238.8" y="111.4">GPIO_4</text>
<text x="238.8" y="114">GPIO_5</text>
<text x="227.3" y="119">CHANNEL_2_PICO</text>
<text x="227.3" y="116.5">CHANNEL_1_PICO</text>
<text x="87.8" y="122.8">RELAIS_3</text>
<text x="87.8" y="120.3">RELAIS_4</text>
<text x="227.3" y="121.6">CHANNEL_3_PICO</text>
<text x="227.3" y="124.1">CHANNEL_4_PICO</text>
<text x="238.8" y="131.7">MISO_R</text>
<text x="238.8" y="129.2">MOSI_R</text>
<text x="238.8" y="126.7">CLK_R</text>
<text x="238.8" y="134.3">~{CS_R}</text>
<text x="326.4" y="148.2">DEBUG_LED1</text>
<text x="326.4" y="150.8">DEBUG_LED2</text>
<text x="326.4" y="155.9">DEBUG_LED4</text>
<text x="326.4" y="153.3">DEBUG_LED3</text>
<text x="80" y="182.5">RELAIS_1</text>
<text x="132.8" y="182.5">GPIO_2</text>
<text x="80" y="197.8">RELAIS_2</text>
<text x="132.8" y="197.8">GPIO_3</text>
<text x="231.1" y="194">CLK_R</text>
<text x="255.3" y="194">CLK</text>
<text x="231.1" y="199">MOSI_R</text>
<text x="254.3" y="199">MOSI</text>
<text x="231.1" y="209.2">~{CS_R}</text>
<text x="231.1" y="204.1">MISO_R</text>
<text x="254.3" y="204.1">MISO</text>
<text x="256.4" y="209.2">~{CS}</text>
<text x="80" y="213">RELAIS_3</text>
<text x="132.8" y="213">GPIO_4</text>
<text x="275.6" y="220.6">NU_DAT2</text>
<text x="275.6" y="223.2">~{CS}</text>
<text x="275.6" y="225.7">MOSI</text>
<text x="80" y="228.3">RELAIS_4</text>
<text x="132.8" y="228.3">GPIO_5</text>
<text x="275.6" y="230.8">CLK</text>
<text x="275.6" y="238.4">NU_DAT1</text>
<text x="275.6" y="235.9">MISO</text>
<text x="188.9" y="245.1" transform="rotate(-90 188.9 245.1)">MOSI</text>
<text x="199" y="245.1" transform="rotate(-90 199 245.1)">~{CS}</text>
<text x="209.2" y="245.1" transform="rotate(-90 209.2 245.1)">NU_DAT2</text>
<text x="219.4" y="245.1" transform="rotate(-90 219.4 245.1)">NU_DET1</text>
<text x="229.5" y="245.1" transform="rotate(-90 229.5 245.1)">CLK</text>
<text x="239.7" y="245.1" transform="rotate(-90 239.7 245.1)">MISO</text>
<text x="249.8" y="245.1" transform="rotate(-90 249.8 245.1)">NU_DAT1</text>
<text x="275.6" y="241">NU_DET1</text>
</g>
<text font-size="1.8" fill="#009600" x="317.5" y="40.3">VIN_F</text>
<g font-size="1.8" fill="#a90000">
<text x="346.7" y="40.4">A9</text>
<text x="68.3" y="43.3" transform="rotate(-90 68.3 43.3)">2</text>
<text x="68.3" y="52.1" transform="rotate(-90 68.3 52.1)">1</text>
<text x="346.7" y="53.1">A5</text>
<text x="346.6" y="55.6">B5</text>
<text x="360.4" y="65.4" transform="rotate(-90 360.4 65.4)">A12</text>
<text x="368" y="64.8" transform="rotate(-90 368 64.8)">S1</text>
<text x="265.2" y="82" transform="rotate(-90 265.2 82)">39</text>
<text x="270.3" y="82" transform="rotate(-90 270.3 82)">40</text>
<text x="275.3" y="82" transform="rotate(-90 275.3 82)">36</text>
<text x="83.7" y="95">1</text>
<text x="248.2" y="93.7">30</text>
<text x="83.7" y="97.5">2</text>
<text x="83.7" y="100.1">3</text>
<text x="248.2" y="96.3">37</text>
<text x="248.8" y="101.3">1</text>
<text x="83.7" y="102.6">4</text>
<text x="83.7" y="105.2">5</text>
<text x="83.7" y="107.7">6</text>
<text x="248.8" y="103.9">2</text>
<text x="248.8" y="106.4">4</text>
<text x="290.2" y="103.9">21</text>
<text x="290.2" y="106.4">22</text>
<text x="83.7" y="110.2">7</text>
<text x="83.7" y="112.8">8</text>
<text x="248.8" y="109">5</text>
<text x="248.8" y="111.5">6</text>
<text x="290.2" y="109">24</text>
<text x="290.2" y="111.5">25</text>
<text x="83.1" y="117.9">10</text>
<text x="83.7" y="115.3">9</text>
<text x="248.2" y="119.1">10</text>
<text x="248.8" y="114">7</text>
<text x="248.8" y="116.6">9</text>
<text x="290.2" y="114">26</text>
<text x="290.2" y="116.6">27</text>
<text x="290.2" y="119.1">29</text>
<text x="83.1" y="120.4">11</text>
<text x="83.1" y="122.9">12</text>
<text x="248.2" y="121.7">11</text>
<text x="248.2" y="124.2">12</text>
<text x="290.2" y="124.2">35</text>
<text x="248.2" y="126.7">14</text>
<text x="248.2" y="129.3">15</text>
<text x="248.2" y="131.8">16</text>
<text x="290.2" y="129.3">31</text>
<text x="290.2" y="131.8">32</text>
<text x="248.2" y="134.4">17</text>
<text x="248.2" y="136.9">19</text>
<text x="290.2" y="134.4">34</text>
<text x="248.2" y="139.4">20</text>
<text x="290.2" y="139.4">33</text>
<text x="270.3" y="151.2" transform="rotate(-90 270.3 151.2)">3</text>
<text x="97.1" y="182.6">1</text>
<text x="109.2" y="182.6">16</text>
<text x="97.1" y="187.7">2</text>
<text x="109.2" y="187.7">15</text>
<text x="97.1" y="197.9">3</text>
<text x="109.2" y="197.9">14</text>
<text x="242.5" y="194.1">8</text>
<text x="248.8" y="194.1">1</text>
<text x="97.1" y="202.9">4</text>
<text x="109.2" y="202.9">13</text>
<text x="242.5" y="199.1">7</text>
<text x="242.5" y="204.2">6</text>
<text x="242.5" y="209.3">5</text>
<text x="248.8" y="209.3">4</text>
<text x="97.1" y="213.1">5</text>
<text x="109.2" y="213.1">12</text>
<text x="97.1" y="218.2">6</text>
<text x="109.2" y="218.2">11</text>
<text x="302.2" y="220.7">1</text>
<text x="302.2" y="223.3">2</text>
<text x="302.2" y="225.8">3</text>
<text x="97.1" y="228.3">7</text>
<text x="97.1" y="233.4">8</text>
<text x="109.2" y="228.3">10</text>
<text x="109.8" y="233.4">9</text>
<text x="189" y="228.7" transform="rotate(-90 189 228.7)">5</text>
<text x="199.1" y="228.7" transform="rotate(-90 199.1 228.7)">6</text>
<text x="209.3" y="228.7" transform="rotate(-90 209.3 228.7)">7</text>
<text x="219.5" y="228.7" transform="rotate(-90 219.5 228.7)">8</text>
<text x="229.6" y="228.7" transform="rotate(-90 229.6 228.7)">8</text>
<text x="239.8" y="228.7" transform="rotate(-90 239.8 228.7)">7</text>
<text x="249.9" y="228.7" transform="rotate(-90 249.9 228.7)">6</text>
<text x="260.1" y="228.7" transform="rotate(-90 260.1 228.7)">5</text>
<text x="302.2" y="228.3">4</text>
<text x="302.2" y="230.9">5</text>
<text x="302.2" y="233.4">6</text>
<text x="189" y="235" transform="rotate(-90 189 235)">4</text>
<text x="199.1" y="235" transform="rotate(-90 199.1 235)">3</text>
<text x="209.3" y="235" transform="rotate(-90 209.3 235)">2</text>
<text x="219.5" y="235" transform="rotate(-90 219.5 235)">1</text>
<text x="229.6" y="235" transform="rotate(-90 229.6 235)">1</text>
<text x="239.8" y="235" transform="rotate(-90 239.8 235)">2</text>
<text x="249.9" y="235" transform="rotate(-90 249.9 235)">3</text>
<text x="260.1" y="235" transform="rotate(-90 260.1 235)">4</text>
<text x="302.2" y="236">7</text>
<text x="302.2" y="238.5">8</text>
<text x="301.6" y="241">10</text>
<text x="302.2" y="243.6">9</text>
<text x="341" y="243.6">11</text>
</g>
<g font-size="1.8">
<text x="61.4" y="99.8">VCC</text>
<text x="61.7" y="103.9">OUT</text>
<text x="61.6" y="108.2">GND</text>
</g>
<g font-size="1.8" fill="#725600">
<text x="170.2" y="117.9">File:</text>
<text x="175.4" y="117.9">Input_Opto.kicad_sch</text>
<text x="113" y="138.2">File:</text>
<text x="118.3" y="138.2">input_filter.kicad_sch</text>
<text x="170.2" y="175">File:</text>
<text x="175.4" y="175">Input_fet.kicad_sch</text>
</g>
</svg>
